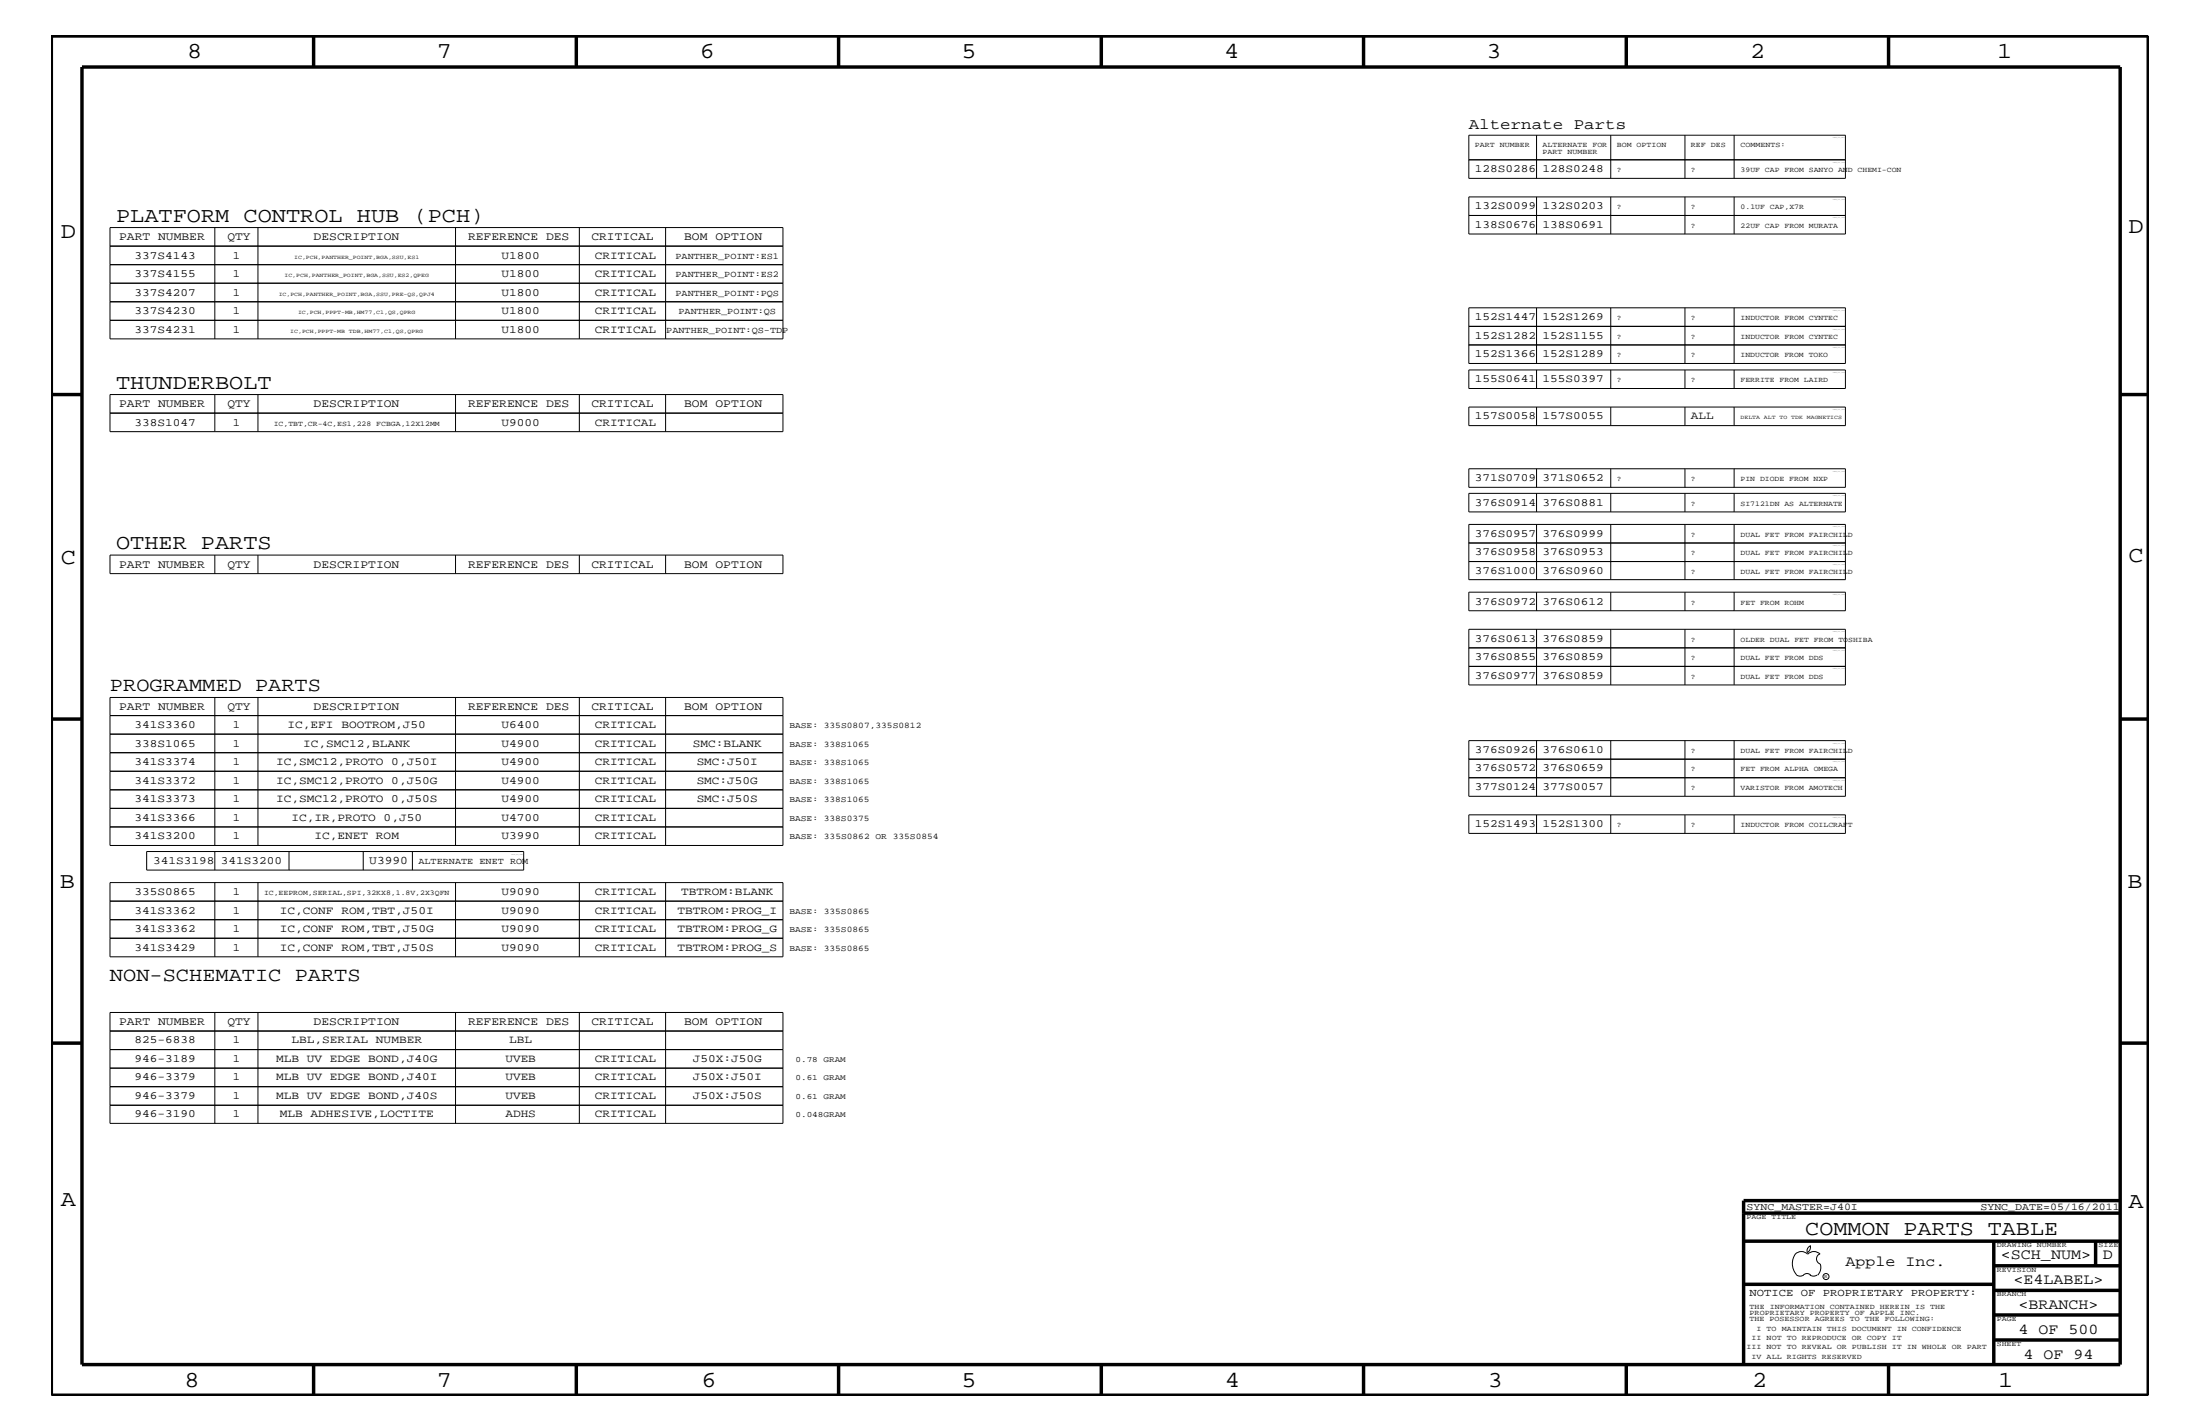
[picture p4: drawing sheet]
<svg xmlns="http://www.w3.org/2000/svg" width="432mm" height="279mm" viewBox="0 0 432 279" stroke-linecap="round" stroke-linejoin="round" font-family="sans-serif">
<g fill="none" stroke="#000" stroke-width=".2">
<path d="M288.3 26.5h73.9v8.5h-73.9zM288.3 38.6h73.9v7.3h-73.9zM288.3 31.4h73.9M301.6 26.5v8.5M301.6 38.6v7.3M316.1 26.5v8.5M316.1 38.6v7.3M330.7 26.5v8.5M330.7 38.6v7.3M340.4 26.5v8.5M340.4 38.6v7.3M21.6 44.6h132.1v21.9h-132.1z"/>
<path d="M21.6 51.9h132.1M21.6 55.6h132.1M21.6 48.3h132.1M21.6 59.2h132.1M42.2 44.6v21.9M50.6 44.6v21.9M89.4 44.6v21.9M113.7 44.6v21.9M130.6 44.6v21.9M288.3 42.3h73.9M21.6 77.4h132.1v7.3h-132.1zM21.6 62.9h132.1"/>
<path d="M42.2 77.4v7.3M50.6 77.4v7.3M89.4 77.4v7.3M113.7 77.4v7.3M130.6 77.4v7.3M288.3 60.4h73.9v10.9h-73.9zM288.3 72.6h73.9v3.6h-73.9zM288.3 79.9h73.9v3.6h-73.9zM288.3 67.7h73.9M288.3 64h73.9M301.6 60.4v10.9M301.6 72.6v3.6"/>
<path d="M301.6 79.9v3.6M316.1 60.4v10.9M316.1 72.6v3.6M316.1 79.9v3.6M330.7 60.4v10.9M330.7 72.6v3.6M330.7 79.9v3.6M340.4 60.4v10.9M340.4 72.6v3.6M340.4 79.9v3.6M21.6 81.1h132.1M288.3 92h73.9v3.6h-73.9z"/>
<path d="M288.3 96.8h73.9v3.6h-73.9zM301.6 92v3.6M301.6 96.8v3.6M316.1 92v3.6M316.1 96.8v3.6M330.7 92v3.6M330.7 96.8v3.6M340.4 92v3.6M340.4 96.8v3.6M21.6 108.9h132.1v3.7h-132.1zM42.2 108.9v3.7M50.6 108.9v3.7"/>
<path d="M89.4 108.9v3.7M113.7 108.9v3.7M130.6 108.9v3.7M288.3 116.2h73.9v3.6h-73.9zM288.3 102.9h73.9v10.8h-73.9zM288.3 106.5h73.9M288.3 110.2h73.9M301.6 102.9v10.8M301.6 116.2v3.6M316.1 102.9v10.8M316.1 116.2v3.6M330.7 102.9v10.8"/>
<path d="M330.7 116.2v3.6M340.4 102.9v10.8M340.4 116.2v3.6M21.6 136.8h132.1v29.1h-132.1zM42.2 136.8v29.1M50.6 136.8v29.1M89.4 136.8v29.1M113.7 136.8v29.1M130.6 136.8v29.1M288.3 123.5h73.9v10.9h-73.9zM288.3 130.8h73.9M288.3 127.1h73.9"/>
<path d="M301.6 123.5v10.9M316.1 123.5v10.9M330.7 123.5v10.9M340.4 123.5v10.9M21.6 140.4h132.1M21.6 144h132.1M21.6 158.6h132.1M21.6 155h132.1M21.6 151.3h132.1M21.6 147.7h132.1M288.3 145.3h73.9v10.9h-73.9zM288.3 159.9h73.9v3.6h-73.9z"/>
<path d="M288.3 152.6h73.9M288.3 149h73.9M301.6 145.3v10.9M301.6 159.9v3.6M316.1 145.3v10.9M316.1 159.9v3.6M330.7 145.3v10.9M330.7 159.9v3.6M340.4 145.3v10.9M340.4 159.9v3.6M21.6 173.2h132.1v14.5h-132.1zM21.6 176.8h132.1"/>
<path d="M21.6 162.2h132.1M28.8 167.1h74v3.6h-74zM42.2 167.1v3.6M42.2 173.2v14.5M50.6 173.2v14.5M56.7 167.1v3.6M71.3 167.1v3.6M80.9 167.1v3.6M89.4 173.2v14.5M113.7 173.2v14.5M130.6 173.2v14.5M21.6 198.7h132.1v21.7h-132.1z"/>
<path d="M21.6 180.5h132.1M21.6 184.1h132.1M42.2 198.7v21.7M50.6 198.7v21.7M89.4 198.7v21.7M113.7 198.7v21.7M130.6 198.7v21.7M21.6 216.9h132.1M21.6 213.2h132.1M21.6 205.9h132.1M21.6 209.6h132.1M21.6 202.3h132.1"/>
<path d="M352.3 246.1a1.69 1.69 0 0 1 2.5 0M352.4 246a3.3 3.3 0 0 0 .2 4.1M352.6 250.2l.7 .2 .7-.2M354 250.2l.7-.3 .7 .3M354.8 246.1a1.69 1.69 0 0 1 2.4 0M355.2 250.2l.7 .2 .7-.2M355.3 244.4v.3a1.18 1.18 0 0 1-.6 1.1M355.4 244.4a.99 .99 0 0 0-.6 1.4M357.2 246a1.04 1.04 0 0 0-.7 1 1.04 1.04 0 0 0 .7 1M357.3 248l.1 .7a2.11 2.11 0 0 1-.6 1.5"/>
<circle cx="358.4" cy="250.5" r=".59"/>
</g>
<g fill="none" stroke="#000" stroke-width=".68" stroke-linecap="butt">
<path d="M10.1 7.1h411.5v266.7h-411.5zM16.1 13.2h400v254.5h-400zM61.6 7.1v6.1M113.1 7.1v6.1M164.6 7.1v6.1M216.2 7.1v6.1M267.6 7.1v6.1M319.2 7.1v6.1M370.7 7.1v6.1M10.1 77.4h6M416.1 77.4h5.5M10.1 141.1h6"/>
<path d="M416.1 141.1h5.5M10.1 204.7h6M416.1 204.7h5.5M342.2 238h73.9M416.1 235.6h-73.9v32.1M342.2 243.5h73.9M342.2 252h49.1M391.3 248.4h24.8M391.3 243.5v24.2M391.3 258h24.8M391.3 253.2h24.8M411.3 243.5v4.9"/>
<path d="M61.6 267.7v6.1M113.1 267.7v6.1M164.6 267.7v6.1M216.2 268v5.8M267.6 267.7v6.1M319.2 267.7v6.1M370.7 267.7v6.1M391.3 262.9h24.8"/>
</g>
<g font-size="4.5">
<text x="36.7" y="11.5">8</text>
<text x="85.8" y="11.5">7</text>
<text x="137.3" y="11.5">6</text>
<text x="188.7" y="11.5">5</text>
<text x="240.3" y="11.5">4</text>
<text x="291.8" y="11.5">3</text>
<text x="343.5" y="11.5">2</text>
<text x="392" y="11.5">1</text>
<text x="11.9" y="46.8">D</text>
<text x="417.7" y="45.7">D</text>
<text x="11.9" y="110.6">C</text>
<text x="417.7" y="110.3">C</text>
<text x="11.8" y="174.3">B</text>
<text x="417.6" y="174.2">B</text>
<text x="11.9" y="236.7">A</text>
<text x="417.7" y="237.1">A</text>
<text x="36.2" y="272.1">8</text>
<text x="85.8" y="272.1">7</text>
<text x="137.7" y="272.1">6</text>
<text x="188.7" y="272.1">5</text>
<text x="240.4" y="272.1">4</text>
<text x="292" y="272.1">3</text>
<text x="343.9" y="272.1">2</text>
<text x="392.2" y="272.1">1</text>
</g>
<g font-size="4.1">
<text x="22.8" y="43.5">PLATFORM CONTROL HUB (PCH)</text>
<text x="22.8" y="76.2">THUNDERBOLT</text>
<text x="22.8" y="107.7">OTHER PARTS</text>
<text x="354.3" y="242.3">COMMON PARTS TABLE</text>
</g>
<g font-size="3.9">
<text x="21.6" y="135.6">PROGRAMMED PARTS</text>
<text x="21.6" y="192.6">NON-SCHEMATIC PARTS</text>
</g>
<g font-size="3">
<text x="288.3" y="25.3">Alternate Parts</text>
<text x="362.2" y="248.4">Apple Inc.</text>
<text x="392.7" y="247.1">&lt;SCH_NUM&gt;</text>
<text x="395.2" y="252">&lt;E4LABEL&gt;</text>
<text x="412.7" y="247.1">D</text>
<text x="396.2" y="256.8">&lt;BRANCH&gt;</text>
<text x="396.2" y="261.6">4 OF 500</text>
<text x="397.2" y="266.6">4 OF 94</text>
</g>
<g font-size="2.3">
<text x="23.4" y="47.1">PART NUMBER</text>
<text x="44.6" y="47.1">QTY</text>
<text x="61.6" y="47.1">DESCRIPTION</text>
<text x="91.9" y="47.1">REFERENCE DES</text>
<text x="116.1" y="47.1">CRITICAL</text>
<text x="134.3" y="47.1">BOM OPTION</text>
<text x="23.4" y="79.9">PART NUMBER</text>
<text x="44.6" y="79.9">QTY</text>
<text x="61.6" y="79.9">DESCRIPTION</text>
<text x="91.9" y="79.9">REFERENCE DES</text>
<text x="116.1" y="79.9">CRITICAL</text>
<text x="134.3" y="79.9">BOM OPTION</text>
<text x="23.4" y="111.4">PART NUMBER</text>
<text x="44.6" y="111.4">QTY</text>
<text x="61.6" y="111.4">DESCRIPTION</text>
<text x="91.9" y="111.4">REFERENCE DES</text>
<text x="116.1" y="111.4">CRITICAL</text>
<text x="134.3" y="111.4">BOM OPTION</text>
<text x="23.4" y="139.2">PART NUMBER</text>
<text x="44.6" y="139.2">QTY</text>
<text x="61.6" y="139.2">DESCRIPTION</text>
<text x="91.9" y="139.2">REFERENCE DES</text>
<text x="116.1" y="139.2">CRITICAL</text>
<text x="134.3" y="139.2">BOM OPTION</text>
<text x="72.5" y="169.5">U3990</text>
<text x="23.4" y="201">PART NUMBER</text>
<text x="44.6" y="201">QTY</text>
<text x="61.6" y="201">DESCRIPTION</text>
<text x="91.9" y="201">REFERENCE DES</text>
<text x="116.1" y="201">CRITICAL</text>
<text x="134.3" y="201">BOM OPTION</text>
</g>
<g font-size="2.2">
<text x="289.5" y="33.7">128S0286 128S0248</text>
<text x="289.5" y="41">132S0099</text>
<text x="302.8" y="41">132S0203</text>
<text x="289.5" y="44.6">138S0676</text>
<text x="302.8" y="44.6">138S0691</text>
<text x="26.4" y="50.7">337S4143</text>
<text x="45.7" y="50.7">1</text>
<text x="98.4" y="50.7">U1800</text>
<text x="116.8" y="50.7">CRITICAL</text>
<text x="26.4" y="58">337S4207</text>
<text x="26.4" y="54.4">337S4155</text>
<text x="45.7" y="58">1</text>
<text x="45.7" y="54.4">1</text>
<text x="98.4" y="58">U1800</text>
<text x="98.4" y="54.4">U1800</text>
<text x="116.8" y="54.4">CRITICAL</text>
<text x="116.8" y="58">CRITICAL</text>
<text x="26.4" y="65.3">337S4231</text>
<text x="26.4" y="61.7">337S4230</text>
<text x="45.7" y="65.3">1</text>
<text x="45.7" y="61.7">1</text>
<text x="98.4" y="65.3">U1800</text>
<text x="98.4" y="61.7">U1800</text>
<text x="116.8" y="65.3">CRITICAL</text>
<text x="116.8" y="61.7">CRITICAL</text>
<text x="289.5" y="62.9">152S1447</text>
<text x="302.8" y="62.9">152S1269</text>
<text x="289.5" y="66.5">152S1282</text>
<text x="289.5" y="70.1">152S1366</text>
<text x="302.8" y="66.5">152S1155</text>
<text x="302.8" y="70.1">152S1289</text>
<text x="289.5" y="75">155S0641 155S0397</text>
<text x="26.4" y="83.5">338S1047</text>
<text x="45.7" y="83.5">1</text>
<text x="98.4" y="83.5">U9000</text>
<text x="116.8" y="83.5">CRITICAL</text>
<text x="289.5" y="82.2">157S0058</text>
<text x="302.8" y="82.2">157S0055</text>
<text x="331.9" y="82.2">ALL</text>
<text x="289.5" y="94.3">371S0709</text>
<text x="302.8" y="94.3">371S0652</text>
<text x="289.5" y="99.3">376S0914 376S0881</text>
<text x="289.5" y="105.3">376S0957 376S0999</text>
<text x="289.5" y="108.9">376S0958 376S0953</text>
<text x="289.5" y="112.6">376S1000</text>
<text x="302.8" y="112.6">376S0960</text>
<text x="289.5" y="118.6">376S0972</text>
<text x="302.8" y="118.6">376S0612</text>
<text x="289.5" y="125.9">376S0613</text>
<text x="302.8" y="125.9">376S0859</text>
<text x="289.5" y="129.6">376S0855</text>
<text x="302.8" y="129.6">376S0859</text>
<text x="289.5" y="133.2">376S0977</text>
<text x="302.8" y="133.2">376S0859</text>
<text x="26.4" y="142.9">341S3360</text>
<text x="45.7" y="142.9">1</text>
<text x="56.4" y="142.9">IC,EFI BOOTROM,J50</text>
<text x="98.4" y="142.9">U6400</text>
<text x="116.8" y="142.9">CRITICAL</text>
<text x="26.4" y="146.5">338S1065</text>
<text x="45.7" y="146.5">1</text>
<text x="59.5" y="146.5">IC,SMC12,BLANK</text>
<text x="98.4" y="146.5">U4900</text>
<text x="116.8" y="146.5">CRITICAL</text>
<text x="136" y="146.5">SMC:BLANK</text>
<text x="289.5" y="147.7">376S0926</text>
<text x="302.8" y="147.7">376S0610</text>
<text x="26.4" y="150.1">341S3374</text>
<text x="26.4" y="153.8">341S3372</text>
<text x="45.7" y="150.1">1</text>
<text x="45.7" y="153.8">1</text>
<text x="54.2" y="150.1">IC,SMC12,PROTO 0,J50I</text>
<text x="54.2" y="153.8">IC,SMC12,PROTO 0,J50G</text>
<text x="98.4" y="150.1">U4900</text>
<text x="98.4" y="153.8">U4900</text>
<text x="116.8" y="150.1">CRITICAL</text>
<text x="116.8" y="153.8">CRITICAL</text>
<text x="136.7" y="150.1">SMC:J50I</text>
<text x="136.7" y="153.8">SMC:J50G</text>
<text x="289.5" y="155">377S0124</text>
<text x="289.5" y="151.3">376S0572</text>
<text x="302.8" y="155">377S0057</text>
<text x="302.8" y="151.3">376S0659</text>
<text x="26.4" y="157.4">341S3373</text>
<text x="26.4" y="161.1">341S3366</text>
<text x="45.7" y="157.4">1</text>
<text x="45.7" y="161.1">1</text>
<text x="54.2" y="157.4">IC,SMC12,PROTO 0,J50S</text>
<text x="57.2" y="161.1">IC,IR,PROTO 0,J50</text>
<text x="98.4" y="157.4">U4900</text>
<text x="98.4" y="161.1">U4700</text>
<text x="116.8" y="157.4">CRITICAL</text>
<text x="116.8" y="161.1">CRITICAL</text>
<text x="136.7" y="157.4">SMC:J50S</text>
<text x="26.4" y="164.7">341S3200</text>
<text x="45.7" y="164.7">1</text>
<text x="61.7" y="164.7">IC,ENET ROM</text>
<text x="98.4" y="164.7">U3990</text>
<text x="116.8" y="164.7">CRITICAL</text>
<text x="289.5" y="162.2">152S1493 152S1300</text>
<text x="30.1" y="169.5">341S3198</text>
<text x="43.3" y="169.5">341S3200</text>
<text x="26.4" y="179.3">341S3362</text>
<text x="26.4" y="175.6">335S0865</text>
<text x="45.7" y="179.3">1</text>
<text x="45.7" y="175.6">1</text>
<text x="54.9" y="179.3">IC,CONF ROM,TBT,J50I</text>
<text x="98.4" y="179.3">U9090</text>
<text x="98.4" y="175.6">U9090</text>
<text x="116.8" y="179.3">CRITICAL</text>
<text x="116.8" y="175.6">CRITICAL</text>
<text x="133" y="179.3">TBTROM:PROG_I</text>
<text x="133.7" y="175.6">TBTROM:BLANK</text>
<text x="26.4" y="182.9">341S3362</text>
<text x="45.7" y="182.9">1</text>
<text x="54.9" y="182.9">IC,CONF ROM,TBT,J50G</text>
<text x="98.4" y="182.9">U9090</text>
<text x="116.8" y="182.9">CRITICAL</text>
<text x="133" y="182.9">TBTROM:PROG_G</text>
<text x="26.4" y="186.5">341S3429</text>
<text x="45.7" y="186.5">1</text>
<text x="54.9" y="186.5">IC,CONF ROM,TBT,J50S</text>
<text x="98.4" y="186.5">U9090</text>
<text x="116.8" y="186.5">CRITICAL</text>
<text x="133" y="186.5">TBTROM:PROG_S</text>
<text x="26.4" y="208.3">946-3189</text>
<text x="26.4" y="204.7">825-6838</text>
<text x="45.7" y="204.7">1</text>
<text x="45.7" y="208.3">1</text>
<text x="54.2" y="208.3">MLB UV EDGE BOND,J40G</text>
<text x="57.2" y="204.7">LBL,SERIAL NUMBER</text>
<text x="99.2" y="208.3">UVEB</text>
<text x="99.9" y="204.7">LBL</text>
<text x="116.8" y="208.3">CRITICAL</text>
<text x="136" y="208.3">J50X:J50G</text>
<text x="26.4" y="215.6">946-3379</text>
<text x="26.4" y="211.9">946-3379</text>
<text x="45.7" y="211.9">1</text>
<text x="45.7" y="215.6">1</text>
<text x="54.2" y="211.9">MLB UV EDGE BOND,J40I</text>
<text x="54.2" y="215.6">MLB UV EDGE BOND,J40S</text>
<text x="99.2" y="211.9">UVEB</text>
<text x="99.2" y="215.6">UVEB</text>
<text x="116.8" y="211.9">CRITICAL</text>
<text x="116.8" y="215.6">CRITICAL</text>
<text x="136" y="211.9">J50X:J50I</text>
<text x="136" y="215.6">J50X:J50S</text>
<text x="26.4" y="219.2">946-3190</text>
<text x="45.7" y="219.2">1</text>
<text x="54.9" y="219.2">MLB ADHESIVE,LOCTITE</text>
<text x="99.2" y="219.2">ADHS</text>
<text x="116.8" y="219.2">CRITICAL</text>
</g>
<text font-size="2.1" x="343.4" y="254.4">NOTICE OF PROPRIETARY PROPERTY:</text>
<g font-size="2">
<text x="342.8" y="237.4">SYNC_MASTER=J40I</text>
<text x="388.7" y="237.4">SYNC_DATE=05/16/2011</text>
</g>
<g font-size="1.8">
<text x="132.6" y="50.7">PANTHER_POINT:ES1</text>
<text x="132.6" y="58">PANTHER_POINT:PQS</text>
<text x="132.6" y="54.4">PANTHER_POINT:ES2</text>
<text x="130.8" y="65.3">PANTHER_POINT:QS-TDP</text>
<text x="133.2" y="61.7">PANTHER_POINT:QS</text>
<text x="82.1" y="169.5">ALTERNATE ENET ROM</text>
</g>
<g font-size="1.7">
<text x="154.9" y="142.9">BASE: 335S0807,335S0812</text>
<text x="154.9" y="146.5">BASE: 338S1065</text>
<text x="154.9" y="150.1">BASE: 338S1065</text>
<text x="154.9" y="153.8">BASE: 338S1065</text>
<text x="154.9" y="161.1">BASE: 338S0375</text>
<text x="154.9" y="157.4">BASE: 338S1065</text>
<text x="154.9" y="164.7">BASE: 335S0862 OR 335S0854</text>
<text x="154.9" y="179.3">BASE: 335S0865</text>
<text x="154.9" y="182.9">BASE: 335S0865</text>
<text x="154.9" y="186.5">BASE: 335S0865</text>
</g>
<g font-size="1.6">
<text x="156.1" y="208.3">0.78 GRAM</text>
<text x="156.1" y="215.6">0.61 GRAM</text>
<text x="156.1" y="211.9">0.61 GRAM</text>
<text x="156.1" y="219.2">0.048GRAM</text>
</g>
<g font-size="1.4">
<text x="289.5" y="28.9">PART NUMBER</text>
<text x="302.8" y="28.9">ALTERNATE FOR</text>
<text x="317.3" y="28.9">BOM OPTION</text>
<text x="331.9" y="28.9">REF DES</text>
<text x="341.6" y="28.9">COMMENTS:</text>
<text x="302.8" y="30.2">PART NUMBER</text>
<text x="317.3" y="33.7">?</text>
<text x="331.9" y="33.7">?</text>
<text x="341.6" y="33.7">39UF CAP FROM SANYO AND CHEMI-CON</text>
<text x="317.3" y="41">?</text>
<text x="331.9" y="41">?</text>
<text x="341.6" y="41">0.1UF CAP,X7R</text>
<text x="331.9" y="44.6">?</text>
<text x="341.6" y="44.6">22UF CAP FROM MURATA</text>
<text x="317.3" y="62.9">?</text>
<text x="331.9" y="62.9">?</text>
<text x="341.6" y="62.9">INDUCTOR FROM CYNTEC</text>
<text x="317.3" y="66.5">?</text>
<text x="317.3" y="70.1">?</text>
<text x="331.9" y="66.5">?</text>
<text x="331.9" y="70.1">?</text>
<text x="341.6" y="66.5">INDUCTOR FROM CYNTEC</text>
<text x="341.6" y="70.1">INDUCTOR FROM TOKO</text>
<text x="317.3" y="75">?</text>
<text x="331.9" y="75">?</text>
<text x="341.6" y="75">FERRITE FROM LAIRD</text>
<text x="53.7" y="83.5">IC,TBT,CR-4C,ES1,228 FCBGA,12X12MM</text>
<text x="317.3" y="94.3">?</text>
<text x="331.9" y="94.3">?</text>
<text x="341.6" y="94.3">PIN DIODE FROM NXP</text>
<text x="331.9" y="99.3">?</text>
<text x="341.6" y="99.3">SI7121DN AS ALTERNATE</text>
<text x="331.9" y="105.3">?</text>
<text x="341.6" y="105.3">DUAL FET FROM FAIRCHILD</text>
<text x="331.9" y="108.9">?</text>
<text x="331.9" y="112.6">?</text>
<text x="341.6" y="108.9">DUAL FET FROM FAIRCHILD</text>
<text x="341.6" y="112.6">DUAL FET FROM FAIRCHILD</text>
<text x="331.9" y="118.6">?</text>
<text x="341.6" y="118.6">FET FROM ROHM</text>
<text x="331.9" y="125.9">?</text>
<text x="341.6" y="125.9">OLDER DUAL FET FROM TOSHIBA</text>
<text x="331.9" y="129.6">?</text>
<text x="341.6" y="129.6">DUAL FET FROM DDS</text>
<text x="331.9" y="133.2">?</text>
<text x="341.6" y="133.2">DUAL FET FROM DDS</text>
<text x="331.9" y="147.7">?</text>
<text x="341.6" y="147.7">DUAL FET FROM FAIRCHILD</text>
<text x="331.9" y="151.3">?</text>
<text x="331.9" y="155">?</text>
<text x="341.6" y="151.3">FET FROM ALPHA OMEGA</text>
<text x="341.6" y="155">VARISTOR FROM AMOTECH</text>
<text x="317.3" y="162.2">?</text>
<text x="331.9" y="162.2">?</text>
<text x="341.6" y="162.2">INDUCTOR FROM COILCRAFT</text>
<text x="51.8" y="175.6">IC,EEPROM,SERIAL,SPI,32KX8,1.8V,2X3QFN</text>
<text x="342.8" y="239.2">PAGE TITLE</text>
<text x="391.9" y="244.7">DRAWING NUMBER</text>
<text x="411.9" y="244.7">SIZE</text>
<text x="391.9" y="249.5">REVISION</text>
<text x="343.4" y="256.8">THE INFORMATION CONTAINED HEREIN IS THE</text>
<text x="391.9" y="254.4">BRANCH</text>
<text x="343.4" y="258">PROPRIETARY PROPERTY OF APPLE INC.</text>
<text x="343.4" y="259.3">THE POSESSOR AGREES TO THE FOLLOWING:</text>
<text x="343.8" y="262.9">II NOT TO REPRODUCE OR COPY IT</text>
<text x="344.8" y="261.1">I TO MAINTAIN THIS DOCUMENT IN CONFIDENCE</text>
<text x="391.9" y="259.3">PAGE</text>
<text x="342.8" y="264.7">III NOT TO REVEAL OR PUBLISH IT IN WHOLE OR PART</text>
<text x="343.8" y="266.6">IV ALL RIGHTS RESERVED</text>
<text x="391.9" y="264.1">SHEET</text>
</g>
<g font-size="1.1">
<text x="57.7" y="50.7">IC,PCH,PANTHER_POINT,BGA,SSU,ES1</text>
<text x="54.7" y="58">IC,PCH,PANTHER_POINT,BGA,SSU,PRE-QS,QPJ4</text>
<text x="55.8" y="54.4">IC,PCH,PANTHER_POINT,BGA,SSU,ES2,QPEG</text>
<text x="57" y="65.3">IC,PCH,PPPT-MB TDB,HM77,C1,QS,QPRG</text>
<text x="58.5" y="61.7">IC,PCH,PPPT-MB,HM77,C1,QS,QPRG</text>
<text x="341.6" y="82.2">DELTA ALT TO TDK MAGNETICS</text>
</g>
<text font-size="1" x="358.1" y="250.7">R</text>
</svg>
